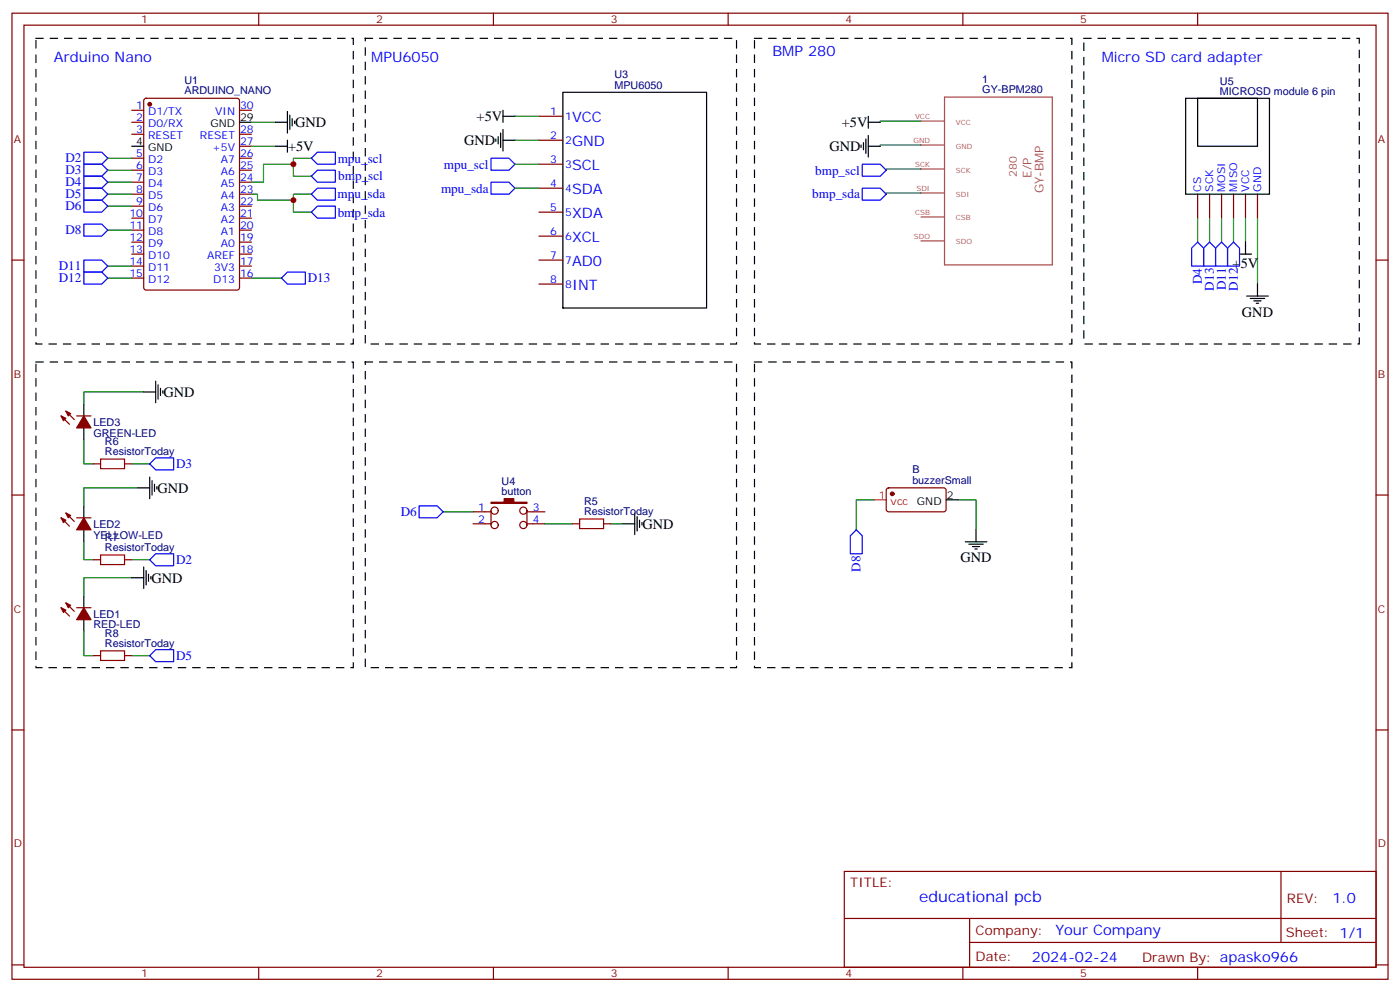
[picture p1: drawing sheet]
<svg xmlns="http://www.w3.org/2000/svg" width="412mm" height="292mm" viewBox="0 0 412 292" stroke-linecap="round" stroke-linejoin="round" font-family="sans-serif">
<g fill="none" stroke="#870000" stroke-width=".35">
<path d="M3.5 3.9h405.4v284.3h-405.4zM7.1 7.4h398.2v277.3h-398.2zM76.2 3.9v3.5M145.3 3.9v3.5M214.5 3.9v3.5M283.6 3.9v3.5M352.8 3.9v3.5M38.8 32.5h3.5M38.8 36h3.5M38.8 39.5h3.5M42.6 29.1l.4-.2h26.8l.7 .5 .1 55.3-.5 .6-27.1 .1-.6-.5-.1-55.3zM70.6 32.5h3.5"/>
<path d="M70.6 39.5h3.5M158.7 34.2h7.1M38.8 46.6h3.5M38.8 50.1h3.5M38.8 53.6h3.5M38.8 57.1h3.5M70.6 46.6h3.5M70.6 50.1h3.5M70.6 53.6h3.5M70.6 57.1h3.5M70.6 43h3.5M158.7 41.3h7.1"/>
<path d="M158.7 48.3h7.1M158.7 55.4h7.1M352.8 57.1v7.1M356.3 57.1v7.1M359.8 57.1v7.1M363.4 57.1v7.1M366.9 57.1v7.1M370.4 57.1v7.1M3.5 76.6h3.6M38.8 60.7h3.5M38.8 64.2h3.5M38.8 67.7h3.5"/>
<path d="M38.8 71.3h3.5M38.8 74.8h3.5M38.8 78.3h3.5M70.6 60.7h3.5M70.6 64.2h3.5M70.6 67.7h3.5M70.6 71.3h3.5M70.6 74.8h3.5M70.6 78.3h3.5M158.7 76.6h7.1M158.7 62.4h7.1M158.7 69.5h7.1"/>
<path d="M405.3 76.6h3.6M38.8 81.8h3.5M70.6 81.8h3.5M158.7 83.6h7.1M18 122.4l2.5 2.5M19.4 121l2.5 2.5M22.6 122.4h4.2M27.5 136.5h2.1M36.7 136.5h2.1M3.5 145.7h3.6M18 152.4l2.5 2.5M19.4 151l2.5 2.5"/>
<path d="M22.6 152.4h4.2M139.3 150.6h5.3M139.3 154.2h5.3M144.6 150.3v4.2M155.2 150.6h5.3M155.2 154.2h5.3M155.2 150.3v4.2M168.6 154.2h2.1M177.8 154.2h2.1M261.3 143.8l.5-.2h16.5l.4 .7-.1 5.9-.6 .4h-16.5l-.4-.7v-5.6zM405.3 145.7h3.6M18 178.9l2.5 2.4"/>
<path d="M19.4 177.4l2.5 2.5M22.6 178.9h4.2M27.5 164.7h2.1M36.7 164.7h2.1M27.5 193h2.1M36.7 193h2.1M3.5 214.8h3.6M405.3 214.8h3.6M248.7 256.5h156.6v28.2h-156.6zM377.3 256.5v20.9M248.7 270.3h156.5M285.6 277.4h119.6"/>
<path d="M285.6 270.3v14.1M3.5 284h3.6M76.2 284.7v3.5M145.3 284.7v3.5M214.5 284.7v3.5M283.6 284.7v3.5M352.8 284.7v3.5M405.3 284h3.6"/>
<circle cx="145.7" cy="150.3" r="1.06"/>
<circle cx="145.7" cy="154.5" r="1.06"/>
<circle cx="154.2" cy="150.3" r="1.06"/>
<circle cx="154.2" cy="154.5" r="1.06"/>
</g>
<g fill="#870000" stroke="#870000" stroke-width=".35">
<path d="M144.6 147.8h3.9v-1h2.8v1h3.9v.4h-10.6z"/>
<path d="M24.7 178.9l2.1 3.5h-4.2z"/>
<path d="M19.4 177.4l1.4 .8-.7 .7z"/>
<path d="M18 178.9l1.4 .7-.7 .7z"/>
<path d="M24.7 152.4l2.1 3.5h-4.2z"/>
<path d="M19.4 151l1.4 .7-.7 .7z"/>
<path d="M18 152.4l1.4 .7-.7 .7z"/>
<path d="M24.7 122.4l2.1 3.5h-4.2z"/>
<path d="M19.4 121l1.4 .7-.7 .7z"/>
<path d="M18 122.4l1.4 .7-.7 .7z"/>
<circle cx="44.1" cy="30.7" r=".53"/>
<circle cx="262.8" cy="145.3" r=".53"/>
</g>
<g fill="none" stroke="#000" stroke-width=".35">
<path d="M70.6 36h3.5M81.1 36h3.6M84.7 32.8v6.4M85.4 33.9v4.2M86.1 34.9v2.1M86.8 35.6v.7M147.5 39.2v4.2M148.2 34.2h3.5M148.2 32.5v3.5M148.2 38.1v6.3M165.8 27.2h42.3v63.5h-42.3zM255.8 36h3.5"/>
<path d="M255.8 34.2v3.5M255.8 39.9v6.3M349.2 28.9h24.7v28.2h-24.7zM352.8 28.9h17.6v14.1h-17.6zM38.8 43h3.5M81.1 43h3.6M84.7 41.3v3.5M146 40.9v.7M146.8 40.2v2.1M148.2 41.3h3.5M253.6 42.7v.7M254.4 42v2.1"/>
<path d="M255.1 40.9v4.3M255.8 43h3.5M365.1 74.8h3.6M366.9 71.3v3.5M367.2 87.1h6.4M368.3 87.8h4.2M369.4 88.5h2.1M370.1 89.3h.7M370.4 83.6v3.5M24.7 118.9v3.5M42.3 115.4h3.6M45.9 112.2v6.3"/>
<path d="M46.6 113.2v4.3M47.3 114.3v2.1M48 115v.7M24.7 125.9v3.6M24.7 148.9v3.5M24.7 155.9v3.6M40.6 143.6h3.5M44.1 140.4v6.4M44.8 141.5v4.2M45.5 142.5v2.1M46.2 143.2v.7M183.4 154.2h3.6"/>
<path d="M187 151v6.3M187.7 152v4.3M188.4 153.1v2.1M189.1 153.8v.7M278.7 147.1h3.5M284.3 159.5h6.4M287.5 155.9v3.6M24.7 175.3v3.6M38.8 170h3.5M42.3 166.9v6.3M43 167.9v4.3M43.7 169v2.1"/>
<path d="M44.4 169.7v.7M285.4 160.2h4.2M286.5 160.9h2.1M287.2 161.6h.7M24.7 182.4v3.5"/>
</g>
<path d="M10.6 11.3h93.5v89.9h-93.5zM107.6 11.3h109.4v89.9h-109.4zM222.2 11.3h93.5v89.9h-93.5zM319.3 11.3h81.1v89.9h-81.1zM10.6 106.5h93.5v90h-93.5zM107.6 106.5h109.4v90h-109.4zM222.2 106.5h93.5v90h-93.5z" fill="none" stroke="#000" stroke-width=".35" stroke-dasharray="2.1 2.1"/>
<g fill="none" stroke="#008700" stroke-width=".35">
<path d="M74.1 36h7M151.7 34.2h7M271.3 35.6h-12v.4M31.7 53.6h7.1M31.7 57.1h7.1M31.7 50.1h7.1M31.7 46.6h7.1M74.1 43h7M74.1 57.1h1.7v1.8h10.6v3.5h5.3M91.7 57.1h-5.3v1.8M91.7 51.9h-5.3v-3.6h-8.8v5.3h-3.5M91.7 46.6h-5.3v1.7"/>
<path d="M151.7 41.3h7M151.7 48.3h7M151.7 55.4h7M271.3 42.7h-12v.3M271.3 49.7h-10.2v.4M271.3 56.8h-10.2v.3M31.7 78.3h7.1M31.7 60.7h7.1M31.7 67.7h7.1M352.8 64.2v7.1M356.3 64.2v7.1M359.8 64.2v7.1"/>
<path d="M363.4 64.2v7.1M366.9 64.2v7.1M370.4 64.2v19.4M31.7 81.8h7.1M74.1 81.8h8.8M42.3 115.4h-17.6v3.5M24.7 129.5v7h2.8M38.8 136.5h5.3M24.7 159.5v5.2h2.8M40.6 143.6h-15.9v5.3M130.5 150.6h8.8M160.5 154.2h8.1"/>
<path d="M179.9 154.2h3.5M257.5 147.1h-5.3v8.8M282.2 147.1h5.3v8.8M38.8 170h-14.1v5.3M38.8 164.7h5.3M24.7 185.9v7.1h2.8M38.8 193h5.3"/>
</g>
<g fill="none" stroke="#00f" stroke-width=".35">
<path d="M24.7 51.9h5.3l1.7 1.7-1.7 1.8h-5.3zM24.7 55.4h5.3l1.7 1.7-1.7 1.8h-5.3zM24.7 48.3h5.3l1.7 1.8-1.7 1.8h-5.3zM24.7 44.8h5.3l1.7 1.8-1.7 1.7h-5.3zM24.7 58.9h5.3l1.7 1.8-1.7 1.7h-5.3zM91.7 57.1l1.8-1.7h5.3v3.5h-5.3zM91.7 46.6l1.8-1.8h5.3v3.5h-5.3zM91.7 51.9l1.8-1.8h5.3v3.5h-5.3zM144.6 46.6h5.3l1.8 1.7-1.8 1.8h-5.3zM144.6 53.6h5.3l1.8 1.8-1.8 1.7h-5.3zM254 55.4h5.3l1.8 1.7-1.8 1.8h-5.3zM254 48.3h5.3l1.8 1.8-1.8 1.8h-5.3z"/>
<path d="M24.7 76.6h5.3l1.7 1.7-1.7 1.8h-5.3zM24.7 66h5.3l1.7 1.7-1.7 1.8h-5.3zM91.7 62.4l1.8-1.7h5.3v3.5h-5.3zM351 73l1.8-1.7 1.7 1.7v5.3h-3.5zM356.3 71.3l1.8 1.7v5.3h-3.6v-5.3zM358.1 73l1.7-1.7 1.8 1.7v5.3h-3.5zM363.4 71.3l1.7 1.7v5.3h-3.5v-5.3zM24.7 80.1h5.3l1.7 1.7-1.7 1.8h-5.3zM82.9 81.8l1.8-1.7h5.3v3.5h-5.3zM44.1 136.5l1.8-1.7h5.3v3.5h-5.3zM123.5 148.9h5.3l1.7 1.7-1.7 1.8h-5.3zM252.2 155.9l1.8 1.8v5.3h-3.5v-5.3z"/>
<path d="M44.1 164.7l1.8-1.7h5.3v3.5h-5.3zM44.1 193l1.8-1.8h5.3v3.5h-5.3z"/>
</g>
<path d="M271.3 35.6h6.9M278.2 28.6h31.8v49.4h-31.8zM271.3 42.7h6.9M271.3 49.7h6.9M271.3 56.8h6.9M271.3 63.9h6.9M271.3 70.9h6.9" fill="none" stroke="#a64a4a" stroke-width=".35"/>
<path d="M257.5 147.1h3.6" fill="none" stroke="#f00" stroke-width=".35"/>
<path d="M29.6 135.1h7.1v2.8h-7.1zM170.7 152.8h7.1v2.8h-7.1zM29.6 163.3h7.1v2.9h-7.1zM29.6 191.6h7.1v2.8h-7.1z" fill="none" stroke="#a10000" stroke-width=".35"/>
<g fill="#c00">
<circle cx="86.4" cy="48.3" r=".88"/>
<circle cx="86.4" cy="58.9" r=".88"/>
</g>
<text font-size="4.6" fill="#00f" x="270.8" y="265.5">educational pcb</text>
<g font-size="4.2" fill="#00f">
<text x="227.5" y="16.6">BMP 280</text>
<text x="15.9" y="18.3">Arduino Nano</text>
<text x="109.4" y="18.3">MPU6050</text>
<text x="324.6" y="18.3">Micro SD card adapter</text>
<text x="168.5" y="35.9">VCC</text>
<text x="168.5" y="42.9">GND</text>
<text x="168.5" y="50">SCL</text>
<text x="168.5" y="57">SDA</text>
<text x="168.5" y="64.1">XDA</text>
<text x="168.5" y="71.1">XCL</text>
<text x="168.5" y="78.2">AD0</text>
<text x="168.5" y="85.3">INT</text>
<text x="392.5" y="265.7">1.0</text>
<text x="310.9" y="275.3">Your Company</text>
<text x="304" y="283.1">2024-02-24</text>
</g>
<g font-size="4.2">
<text x="140.4" y="35.7">+5V</text>
<text x="87" y="37.4">GND</text>
<text x="248" y="37.5">+5V</text>
<text x="84.8" y="44.4">+5V</text>
<text x="136.7" y="42.8">GND</text>
<text x="244.3" y="44.5">GND</text>
<text x="363.1" y="78.8">+5V</text>
<text x="365.8" y="93.2">GND</text>
<text x="48.2" y="116.8">GND</text>
<text x="46.4" y="145">GND</text>
<text x="189.3" y="155.6">GND</text>
<text x="282.9" y="165.5">GND</text>
<text x="44.6" y="171.5">GND</text>
</g>
<g font-size="3.9" fill="#00f">
<text x="19.3" y="47.8">D2</text>
<text x="99.5" y="47.8">mpu_scl</text>
<text x="19.3" y="51.3">D3</text>
<text x="99.6" y="53">bmp_scl</text>
<text x="130.8" y="49.6">mpu_scl</text>
<text x="240.1" y="51.4">bmp_scl</text>
<text x="19.3" y="54.9">D4</text>
<text x="19.3" y="58.4">D5</text>
<text x="99.5" y="58.4">mpu_sda</text>
<text x="129.9" y="56.7">mpu_sda</text>
<text x="239.3" y="58.4">bmp_sda</text>
<text x="19.3" y="61.9">D6</text>
<text x="99.5" y="63.8">bmp_sda</text>
<text x="19.3" y="69">D8</text>
<text x="17.3" y="83.1">D12</text>
<text x="17.3" y="79.6">D11</text>
<text x="90.7" y="83.1">D13</text>
<text x="354" y="83.6" transform="rotate(-90 354 83.6)">D4</text>
<text x="357.6" y="85.5" transform="rotate(-90 357.6 85.5)">D13</text>
<text x="361.1" y="85.4" transform="rotate(-90 361.1 85.4)">D11</text>
<text x="364.6" y="85.5" transform="rotate(-90 364.6 85.5)">D12</text>
<text x="51.9" y="137.9">D3</text>
<text x="118" y="151.9">D6</text>
<text x="51.9" y="166.1">D2</text>
<text x="253.5" y="168.3" transform="rotate(-90 253.5 168.3)">D8</text>
<text x="51.9" y="194.3">D5</text>
</g>
<g font-size="3.9" fill="#800">
<text x="250.5" y="261.1">TITLE:</text>
<text x="379.1" y="265.7">REV:</text>
<text x="287.4" y="275.3">Company:</text>
<text x="378.7" y="275.9">Sheet: 1/1</text>
<text x="287.4" y="282.9">Date:</text>
<text x="336.4" y="283">Drawn By: apasko966</text>
</g>
<g font-size="3.5" fill="#a54b4b">
<text x="303.8" y="52.4" transform="rotate(-90 303.8 52.4)">E/P</text>
<text x="307.4" y="56.9" transform="rotate(-90 307.4 56.9)">GY-BMP</text>
</g>
<g font-size="3.2" fill="#800">
<text x="41.6" y="6.9">1</text>
<text x="110.8" y="6.9">2</text>
<text x="179.9" y="6.9">3</text>
<text x="249.1" y="6.9">4</text>
<text x="318.2" y="6.9">5</text>
<text x="4.1" y="42">A</text>
<text x="405.9" y="42">A</text>
<text x="4.1" y="111.1">B</text>
<text x="405.9" y="111.1">B</text>
<text x="4.1" y="180.3">C</text>
<text x="405.9" y="180.3">C</text>
<text x="4.1" y="249.4">D</text>
<text x="405.9" y="249.4">D</text>
<text x="41.6" y="287.7">1</text>
<text x="110.8" y="287.7">2</text>
<text x="179.9" y="287.7">3</text>
<text x="249.1" y="287.7">4</text>
<text x="318.2" y="287.7">5</text>
</g>
<g font-size="3.2" fill="#000080">
<text x="181" y="23">U3</text>
<text x="54.4" y="27.7">ARDUINO_NANO</text>
<text x="54.4" y="24.6">U1</text>
<text x="181" y="26.1">MPU6050</text>
<text x="289.4" y="27.5">GY-BPM280</text>
<text x="289.4" y="24.4">1</text>
<text x="359.4" y="27.9">MICROSD module 6 pin</text>
<text x="359.4" y="24.9">U5</text>
<text x="27.5" y="125.4">LED3</text>
<text x="27.5" y="128.5">GREEN-LED</text>
<text x="30.9" y="131.1">R6</text>
<text x="30.9" y="134.1">ResistorToday</text>
<text x="147.8" y="142.7">U4</text>
<text x="268.7" y="142.3">buzzerSmall</text>
<text x="268.7" y="139.1">B</text>
<text x="147.8" y="145.7">button</text>
<text x="172" y="148.7">R5</text>
<text x="27.5" y="155.3">LED2</text>
<text x="172" y="151.7">ResistorToday</text>
<text x="27.5" y="158.5">YELLOW-LED</text>
<text x="30.9" y="159.3">R7</text>
<text x="30.9" y="162.3">ResistorToday</text>
<text x="27.5" y="185">RED-LED</text>
<text x="27.5" y="181.8">LED1</text>
<text x="30.9" y="190.5">ResistorToday</text>
<text x="30.9" y="187.5">R8</text>
</g>
<g font-size="3.2" fill="#00f">
<text x="40.1" y="32.1">1</text>
<text x="40.1" y="35.6">2</text>
<text x="43.6" y="33.9">D1/TX</text>
<text x="63.4" y="33.9">VIN</text>
<text x="70.7" y="32.1">30</text>
<text x="162" y="33.9">1</text>
<text x="166.5" y="35.3">1</text>
<text x="40.1" y="39.2">3</text>
<text x="43.6" y="37.4">D0/RX</text>
<text x="43.6" y="40.9">RESET</text>
<text x="58.9" y="40.9">RESET</text>
<text x="70.7" y="39.2">28</text>
<text x="162" y="40.9">2</text>
<text x="40.1" y="46.2">5</text>
<text x="43.6" y="48">D2</text>
<text x="62.5" y="44.4">+5V</text>
<text x="65.1" y="48">A7</text>
<text x="70.7" y="46.2">26</text>
<text x="70.7" y="42.7">27</text>
<text x="162" y="48">3</text>
<text x="166.5" y="42.3">2</text>
<text x="40.1" y="49.7">6</text>
<text x="40.1" y="53.3">7</text>
<text x="43.6" y="51.5">D3</text>
<text x="65.1" y="51.5">A6</text>
<text x="70.7" y="53.3">24</text>
<text x="70.7" y="49.7">25</text>
<text x="166.5" y="49.4">3</text>
<text x="40.1" y="56.8">8</text>
<text x="43.6" y="55">D4</text>
<text x="43.6" y="58.6">D5</text>
<text x="65.1" y="58.6">A4</text>
<text x="65.1" y="55">A5</text>
<text x="70.7" y="56.8">23</text>
<text x="162" y="55">4</text>
<text x="166.5" y="56.4">4</text>
<text x="353.8" y="56.4" transform="rotate(-90 353.8 56.4)">CS</text>
<text x="357.4" y="56.4" transform="rotate(-90 357.4 56.4)">SCK</text>
<text x="360.9" y="56.4" transform="rotate(-90 360.9 56.4)">MOSI</text>
<text x="364.4" y="56.4" transform="rotate(-90 364.4 56.4)">MISO</text>
<text x="367.9" y="56.4" transform="rotate(-90 367.9 56.4)">VCC</text>
<text x="371.5" y="56.4" transform="rotate(-90 371.5 56.4)">GND</text>
<text x="38.1" y="63.9">10</text>
<text x="40.1" y="60.3">9</text>
<text x="43.6" y="62.1">D6</text>
<text x="43.6" y="65.6">D7</text>
<text x="65.1" y="65.6">A2</text>
<text x="65.1" y="62.1">A3</text>
<text x="70.7" y="63.9">21</text>
<text x="70.7" y="60.3">22</text>
<text x="162" y="62.1">5</text>
<text x="166.5" y="63.5">5</text>
<text x="38.1" y="67.4">11</text>
<text x="38.1" y="70.9">12</text>
<text x="43.6" y="69.1">D8</text>
<text x="65.1" y="69.1">A1</text>
<text x="70.7" y="70.9">19</text>
<text x="70.7" y="67.4">20</text>
<text x="162" y="69.1">6</text>
<text x="166.5" y="70.6">6</text>
<text x="38.1" y="74.4">13</text>
<text x="38.1" y="78">14</text>
<text x="43.6" y="72.7">D9</text>
<text x="43.6" y="76.2">D10</text>
<text x="61" y="76.2">AREF</text>
<text x="65.1" y="72.7">A0</text>
<text x="70.7" y="78">17</text>
<text x="70.7" y="74.4">18</text>
<text x="162" y="76.2">7</text>
<text x="166.5" y="77.6">7</text>
<text x="38.1" y="81.5">15</text>
<text x="43.6" y="79.7">D11</text>
<text x="43.6" y="83.3">D12</text>
<text x="62.8" y="83.3">D13</text>
<text x="63" y="79.7">3V3</text>
<text x="70.7" y="81.5">16</text>
<text x="162" y="83.3">8</text>
<text x="166.5" y="84.7">8</text>
<text x="140.9" y="153.8">2</text>
<text x="140.9" y="150.3">1</text>
<text x="157" y="153.8">4</text>
<text x="157" y="150.3">3</text>
</g>
<g font-size="3.2">
<text x="70.7" y="35.6">29</text>
<text x="62" y="37.4">GND</text>
<text x="40.1" y="42.7">4</text>
<text x="43.6" y="44.4">GND</text>
<text x="270.1" y="148.5">GND</text>
<text x="278.9" y="146.8">2</text>
</g>
<text font-size="3.2" fill="#a54b4b" x="299.5" y="52.1" transform="rotate(-90 299.5 52.1)">280</text>
<g font-size="3.2" fill="#f00">
<text x="258.9" y="146.8">1</text>
<text x="262.4" y="148.5">vcc</text>
</g>
<g font-size="2.1" fill="#a54b4b">
<text x="269.6" y="34.9">VCC</text>
<text x="269.1" y="42">GND</text>
<text x="281.6" y="36.7">VCC</text>
<text x="281.6" y="43.7">GND</text>
<text x="269.6" y="49">SCK</text>
<text x="281.6" y="50.8">SCK</text>
<text x="270" y="56.1">SDI</text>
<text x="281.6" y="57.8">SDI</text>
<text x="269.6" y="63.2">CSB</text>
<text x="281.6" y="64.9">CSB</text>
<text x="269.2" y="70.2">SDO</text>
<text x="281.6" y="71.9">SDO</text>
</g>
</svg>
